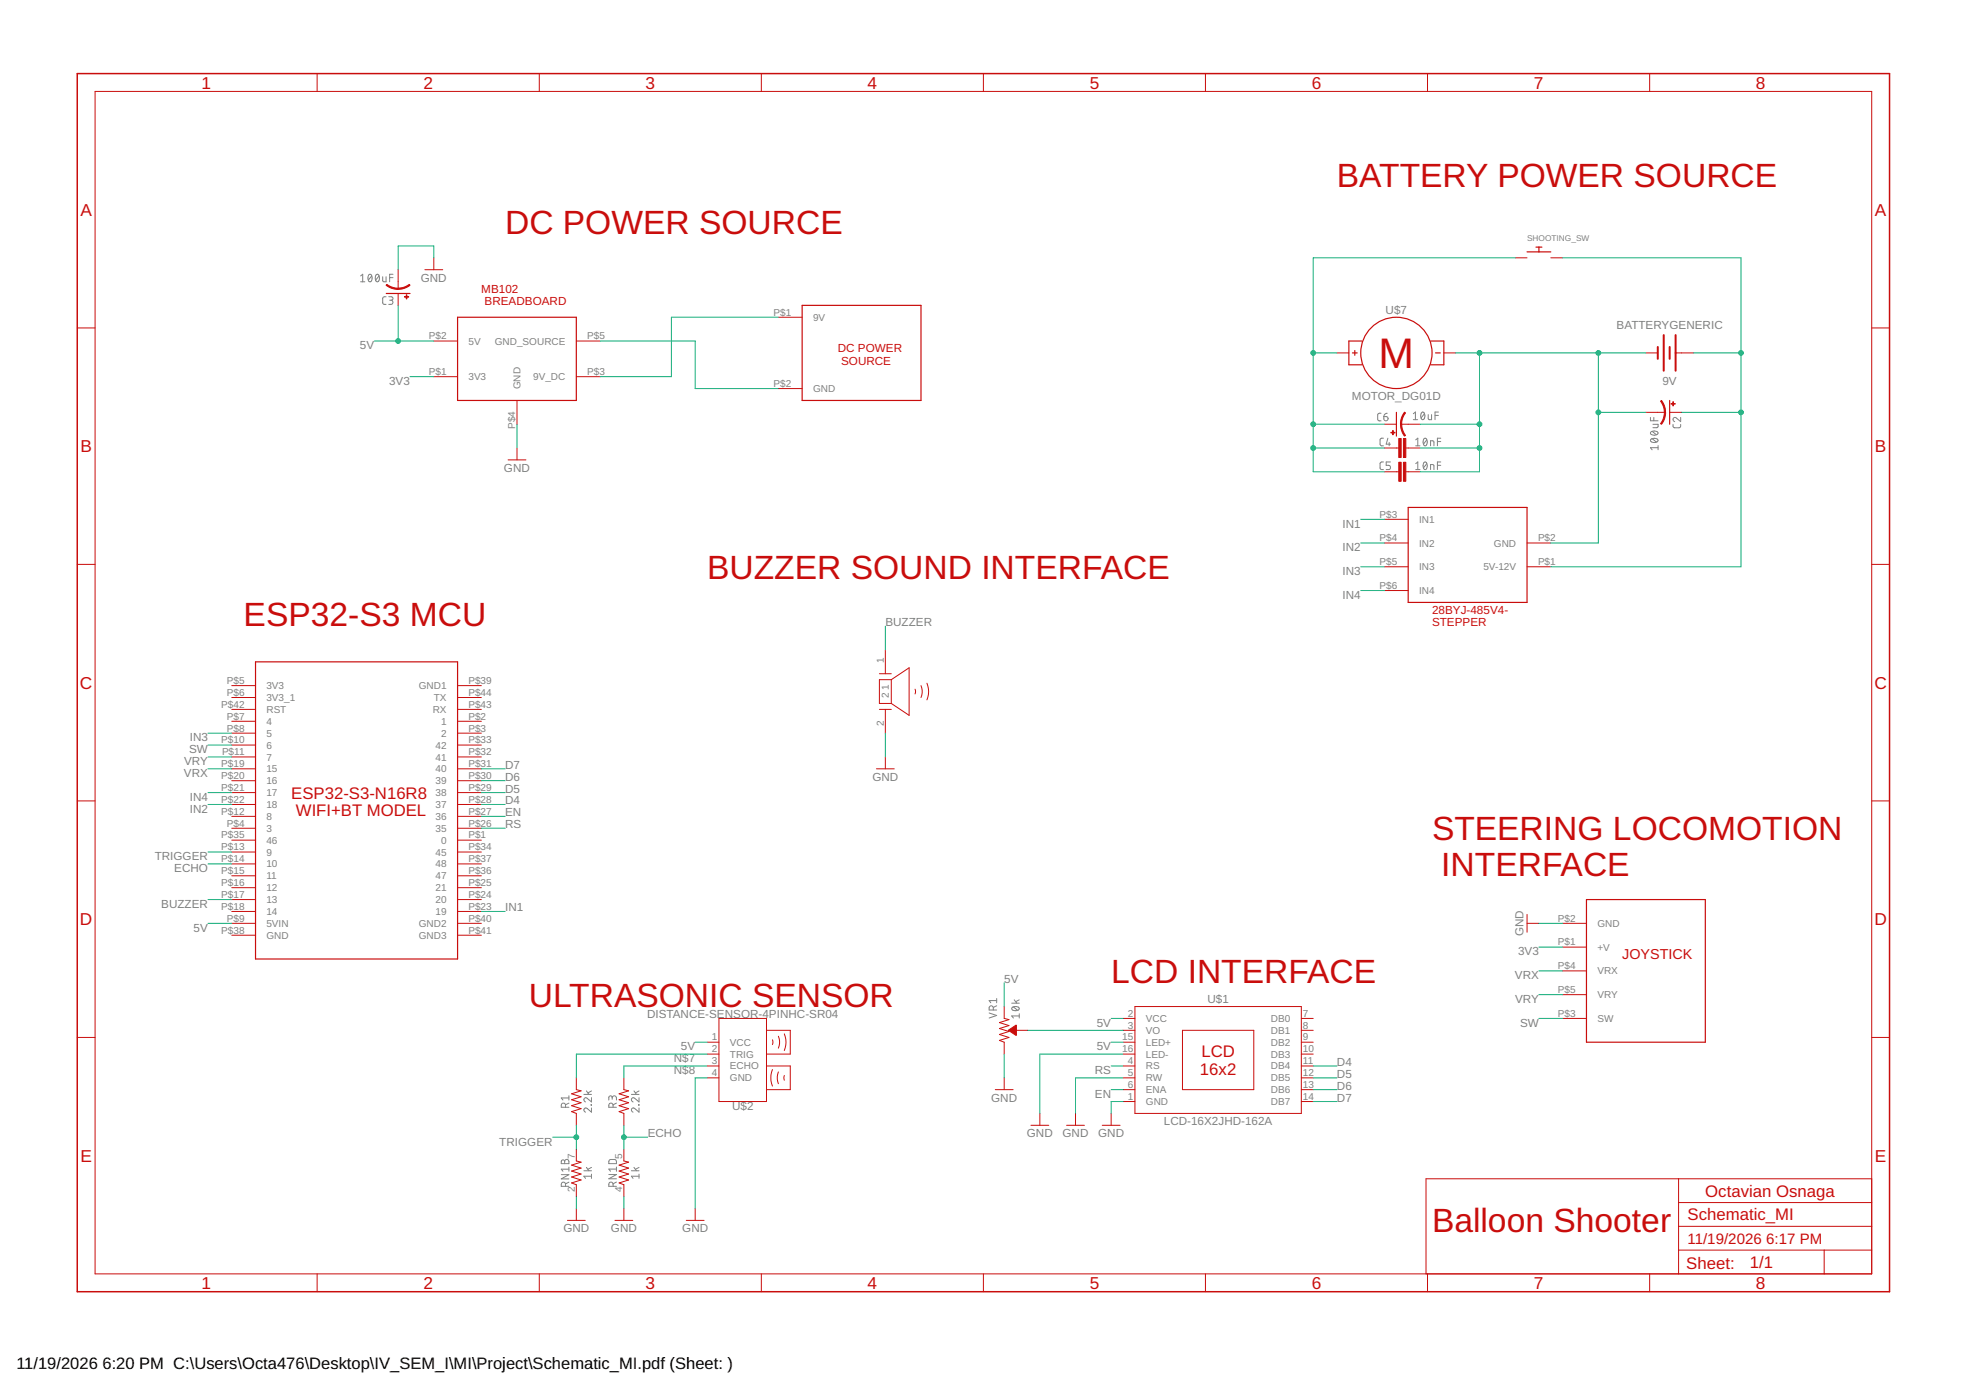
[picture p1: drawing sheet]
<svg xmlns="http://www.w3.org/2000/svg" width="420mm" height="297mm" viewBox="0 0 420 297" stroke-linecap="round" stroke-linejoin="round" font-family="sans-serif">
<g fill="none" stroke="#808080" stroke-width=".21">
<path d="M77.1 59l.4-.4v1.6M78.8 58.7l.3-.1a.95 .95 0 0 1 0 1.6 1 1 0 0 1-.3-1.5zM79.4 59l-.7 .9M80.4 58.7l.2-.1a.95 .95 0 0 1 0 1.6 1 1 0 0 1-.2-1.5zM81 59l-.7 .9M81.8 59.1v.9l.3 .2h.4v-1.1M83.3 59.3h.7M84 58.6h-.7v1.6M77.1 60.2h.9M82.5 63.4l-.5 .1-.2 .3v1l.2 .2h.5M83.1 63.4h.5a.37 .37 0 0 1 .4 .4 .37 .37 0 0 1-.4 .4h-.3M83.5 64.2a.44 .44 0 0 1 .5 .4 .44 .44 0 0 1-.5 .4h-.4"/>
<path d="M295.1 88.3l-.6 .1-.1 .3v1l.3 .2h.4M295.7 93.6l-.5 .1-.3 .3 .1 1 .2 .2 .5 .1M295.7 98.7l-.5 .1-.3 .3 .1 1 .2 .2 .5 .1M295.7 89h.6a.45 .45 0 0 1 .3 .5 .45 .45 0 0 1-.4 .4 .45 .45 0 0 1-.5-.4zM296.5 88.3l-.6 .3-.2 .4M296.6 93.6l-.4 1.3h1M296.9 94.6v.7M297.2 98.7h-1v.7h.6a.46 .46 0 0 1 .4 .5 .46 .46 0 0 1-.4 .5h-.6M302 88.4l.5-.3v1.6M302 89.7h1M302.6 94l.4-.4v1.7M302.6 99.1l.4-.4v1.7"/>
<path d="M302.6 95.3h.9M303.8 88.2l.3-.1a.95 .95 0 0 1 0 1.6 1.04 1.04 0 0 1-.3-1.5zM304.3 93.7l.3-.1a.95 .95 0 0 1 0 1.7 1.04 1.04 0 0 1-.3-1.6zM304.3 98.8l.3-.1a.95 .95 0 0 1 0 1.7 1.04 1.04 0 0 1-.3-1.6zM304.4 88.4l-.7 .9M304.9 94l-.7 .9M304.9 99.1l-.7 .9M305.2 88.6v.9l.3 .2h.4v-1.1M305.7 95.3v-1.1l.7 .1 .1 1M306.7 88.8h.7M307.2 94.4h.7M307.2 99.4h.7"/>
<path d="M307.4 88.1h-.7v1.6M307.9 93.6h-.7v1.7M307.9 98.7h-.7v1.7M352.7 89.2v.7h1.7M352.8 93.9a1.06 1.06 0 0 1 1.6 .2 .95 .95 0 0 1-1.7 0zM352.8 92.3a1.06 1.06 0 0 1 1.6 .2 .95 .95 0 0 1-1.7 0zM353.1 93.7l.9 .8M353.1 92.2l.9 .7M353.3 90.7h1.1l-.1 .5-.1 .2h-.9M353.4 89.2v.7M354.4 95.7h-1.7l.4 .4M354.4 95.2v.9"/>
<path d="M357.5 90.7l.1 .5 .3 .2 1.2-.1 .1-.6M359.2 89.2v.9l-.9-.8a.44 .44 0 0 0-.7 .2 .44 .44 0 0 0 .3 .6M302.6 100.4h.9M305.7 100.4v-1.1l.7 .1 .1 1M211.4 216.5l1.6 .5-1.6 .6M212.3 215.8v-.4a.44 .44 0 0 0-.5-.5 .44 .44 0 0 0-.4 .5v.4h1.6M213 214.9l-.7 .4M213 213.8h-1.6l.4 .5M213 213.4v.9M216.2 214.4h1.6M216.3 215.3a1 1 0 0 1 1.5 .2 .95 .95 0 0 1-1.6 0zM216.6 215.2l.9 .7"/>
<path d="M216.7 213.7l.6 .7M217.8 217.1h-1.6l.4 .5M217.8 216.6v1M217.8 213.7l-.7 .4M120.9 236.6v-.4a.46 .46 0 0 0-.5-.5 .46 .46 0 0 0-.4 .5v.4h1.6M121.6 234.2v.9M121.6 235.7l-.7 .4M121.6 234.6h-1.6l.3 .5M124.8 233.9h1.6M125.3 233.1l.6 .8M126.3 236.1l.1 .1zM126.4 236.8v.9l-.9-.8a.44 .44 0 0 0-.7 .1 .44 .44 0 0 0 .3 .7"/>
<path d="M126.4 234.6v.9l-.9-.8a.44 .44 0 0 0-.7 .2 .44 .44 0 0 0 .3 .6M126.4 233.1l-.8 .5M130.8 234.6a.46 .46 0 0 1 .5-.4 .46 .46 0 0 1 .4 .4v.5M130.8 234.9v-.4a.36 .36 0 0 0-.3-.3 .36 .36 0 0 0-.4 .3v.6M131 236.6v-.4a.46 .46 0 0 0-.4-.5 .46 .46 0 0 0-.5 .5v.4h1.6M131.7 235.7l-.7 .4M134.9 233.9h1.7M135.5 233.1l.5 .8M136.5 236.1l.1 .1zM136.6 236.8v.9l-.9-.8a.44 .44 0 0 0-.7 .1 .44 .44 0 0 0 .3 .7M136.6 234.6v.9l-.9-.8a.44 .44 0 0 0-.8 .1 .44 .44 0 0 0 .4 .7M136.6 233.1l-.8 .5"/>
<path d="M120 251h1.6l-1.6 .9h1.6M120.1 248l.4-.1 .2 .3a.46 .46 0 0 1 .4-.4 .46 .46 0 0 1 .5 .4v.5h-1.6zM120.7 248.2v.5M120.9 253.5v-.4a.46 .46 0 0 0-.5-.5 .46 .46 0 0 0-.4 .5v.4h1.6M121.6 252.6l-.7 .4M121.6 249.9h-1.6l.3 .4M121.6 249.4v.9M124.8 250.2h1.6M125.3 249.5l.6 .7M126.4 251.4h-1.6l.3 .4M126.4 250.9v.9M126.4 249.5l-.8 .4"/>
<path d="M130.1 251h1.6l-1.6 .9h1.6M130.2 247.9l1.3-.1 .2 .3v.6h-1.6zM131 253.5v-.4a.46 .46 0 0 0-.4-.5 .46 .46 0 0 0-.5 .5v.4h1.6M131.7 249.8h-1.6l.4 .5M131.7 252.6l-.7 .4M131.7 249.4v.9M134.9 250.2h1.7M135.5 249.5l.5 .7M136.6 251.4h-1.7l.4 .4M136.6 250.9v.9M136.6 249.5l-.8 .4"/>
</g>
<g fill="none" stroke="#c90d0c" stroke-width=".21">
<path d="M20.3 19.5h379.7v252.7h-379.7zM67.8 15.7v3.8M115.3 15.7v3.8M162.7 15.7v3.8M210.2 15.7v3.8M257.6 15.7v3.8M305.1 15.7v3.8M352.6 15.7v3.8M85.1 57.6v4.1M90.8 57.6h3.8M92.7 55.1v2.5M323.8 55.1h2.5"/>
<path d="M331.4 55.1h2.6M16.5 70.1h3.8M85.1 62.7v2.6M92.7 72.9h5.1M123.2 72.9h5M166.3 67.8h5.1M285.7 75.4h2.6M308.6 75.4h2.5M351.7 75.4h2.6M358.1 75.4h3.8M400 70.1h3.8M92.7 80.5h5.1"/>
<path d="M108.6 98.3h3.8M110.5 85.6v5.1M110.5 95.7v2.6M123.2 80.5h5M166.3 83h5.1M295.9 95.7h3M295.9 90.7h2.5M299.4 90.7h4.1M300.4 95.7h3.1M351.7 88.1h4.1M356.8 88.1h2.6M295.9 100.8h3"/>
<path d="M295.9 111h5M295.9 116h5M300.4 100.8h3.1M326.3 116h5.1M16.5 120.6h3.8M189.2 138.9v5.1M295.9 121.1h5M295.9 126.2h5M326.3 121.1h5.1M400 120.6h3.8M49.5 151.6h5.1M49.5 146.5h5.1"/>
<path d="M49.5 149.1h5.1M49.5 154.1h5.1M49.5 156.7h5.1M49.5 159.2h5.1M97.8 151.6h5.1M97.8 146.5h5.1M97.8 149.1h5.1M97.8 154.1h5.1M97.8 156.7h5.1M97.8 159.2h5.1M187.9 151.6h2.6M187.9 144h2.6"/>
<path d="M189.2 151.6v5.1M190.5 145.2h-2.6v5.1h2.6M190.5 145.2v5.1M190.5 145.2l3.8-2.5v10.2l-3.8-2.6M195.6 147.3v1M196.8 146.5a3.2 3.2 0 0 1 0 2.6M198.1 146l.2 .6a4.5 4.5 0 0 1-.2 3M16.5 171.2h3.8M49.5 161.8h5.1M49.5 164.3h5.1M49.5 166.8h5.1M49.5 169.4h5.1"/>
<path d="M49.5 171.9h5.1M49.5 174.5h5.1M49.5 177h5.1M49.5 179.5h5.1M97.8 161.8h5.1M97.8 164.3h5.1M97.8 166.8h5.1M97.8 169.4h5.1M97.8 171.9h5.1M97.8 174.5h5.1M97.8 177h5.1M97.8 179.5h5.1"/>
<path d="M187.3 164.3h3.8M189.2 161.8v2.5M400 171.2h3.8M49.5 197.3h5.1M49.5 182.1h5.1M49.5 184.6h5.1M49.5 187.2h5.1M49.5 189.7h5.1M49.5 192.2h5.1M49.5 194.8h5.1M49.5 199.9h5.1M97.8 197.3h5.1"/>
<path d="M97.8 182.1h5.1M97.8 184.6h5.1M97.8 187.2h5.1M97.8 189.7h5.1M97.8 192.2h5.1M97.8 194.8h5.1M97.8 199.9h5.1M326.3 197.3h2.6M326.3 195.4v3.8M334 197.3h5M153.6 217.6h10.2v17.8h-10.2zM214.6 215.1v2.5l1 .3-2 .6 2 .7-2 .6 2 .6-2 .7 2 .6-2 .6 1 .4v2.6"/>
<path d="M240 217.6h2.5M242.5 215.1h35.6v22.8h-35.6zM278.1 217.6h2.5M334 217.6h5M334 202.4h5M334 207.5h5M334 212.6h5M16.5 221.7h3.8M123.2 230.3v2.6l1 .2-2 .6 2 .7-2 .6 2 .6-2 .7 2 .6-2 .7 1 .3v2.6M133.3 230.3v2.6l1 .2-2 .6 2 .7-2 .6 2 .6-2 .7 2 .6-2 .7 1 .3v2.6M151.1 222.7h2.5M151.1 225.3h2.5"/>
<path d="M151.1 227.8h2.5M151.1 230.3h2.5M163.8 220.2h5.1v5.1h-5.1M163.8 227.8h5.1v5.1h-5.1M165.1 222.2v1M165.1 228.6l-.4 1.7 .4 1.8M166.3 221.4a3.2 3.2 0 0 1 0 2.6M166.3 229.1l-.2 1 .2 1.5M167.6 220.9l.2 .6a4.5 4.5 0 0 1-.2 3M167.6 229.8v1M212.7 232.9h3.8M214.6 230.3v2.6"/>
<path d="M217.1 220.2h2.6M222.2 237.9v2.6M229.8 237.9v2.6M237.5 237.9v2.6M240 220.2h2.5M240 222.7h2.5M240 225.3h2.5M240 227.8h2.5M240 230.3h2.5M240 232.9h2.5M240 235.4h2.5M252.7 220.2h15.2v12.7h-15.2z"/>
<path d="M278.1 220.2h2.5M278.1 222.7h2.5M278.1 225.3h2.5M278.1 227.8h2.5M278.1 230.3h2.5M278.1 232.9h2.5M278.1 235.4h2.5M400 221.7h3.8M123.2 245.6v2.5l1 .2-2 .7 2 .6-2 .7 2 .6-2 .6 2 .7-2 .6 1 .4v2.5M123.2 258.3v2.5M133.3 245.6v2.5l1 .2-2 .7 2 .6-2 .7 2 .6-2 .6 2 .7-2 .6 1 .4v2.5M133.3 258.3v2.5"/>
<path d="M148.6 258.3v2.5M220.3 240.5h3.8M227.9 240.5h3.9M235.6 240.5h3.8M358.7 251.9v20.3M358.7 257h41.3M400 251.9h-95.2v20.3M67.8 272.2v3.8M115.3 272.2v3.8M121.3 260.8h3.8M131.4 260.8h3.8M146.7 260.8h3.8"/>
<path d="M162.7 272.2v3.8M210.2 272.2v3.8M257.6 272.2v3.8M305.1 272.2v3.8M352.6 272.2v3.8M358.7 267.1h41.3M358.7 262.1h41.3M389.8 267.1v5.1"/>
</g>
<path d="M16.5 15.7h387.3v260.3h-387.3z" fill="none" stroke="#c90d0c" stroke-width=".32"/>
<g fill="none" stroke="#c90d0c" stroke-width=".25">
<path d="M326.3 53.8h5.1M328.3 52.8h1.2M328.9 52.8v1M82.5 62.7h5.1M97.8 67.8h25.4v17.8h-25.4zM171.4 65.3h25.4v20.3h-25.4zM289 75.4h1M289.5 74.9v1M291.1 72.9h-2.8v5.1h2.8M305.8 72.9h2.8v5.1h-2.8M306.8 75.4h1M298.4 88.1v5.1"/>
<path d="M356.8 85.6v5.1M300.9 108.4h25.4v20.3h-25.4zM54.6 141.4h43.2v63.5h-43.2zM339 192.2h25.4v30.5h-25.4z"/>
<circle cx="298.4" cy="75.4" r="7.6"/>
</g>
<path d="M354.3 74.1v2.6M355.6 71.6v7.6M356.8 74.1v2.6M358.1 71.6v7.6" fill="none" stroke="#c90d0c" stroke-width=".42"/>
<g fill="#c90d0c" stroke="#c90d0c" stroke-width=".21">
<path d="M215.5 220.2l1.7-1.1v2.1z" fill-rule="evenodd"/>
<path d="M355.7 88.1h.3l-.3 1.4-.6 1.2-.2-.2 .5-.9z" fill-rule="evenodd"/>
<path d="M354.9 85.7l.2-.1 .4 .7 .4 1v.8h-.2l-.1-1z" fill-rule="evenodd"/>
<path d="M82.7 60.8l1.4 .6 1 .2v.2h-.8l-1.1-.4-.7-.4z" fill-rule="evenodd"/>
<path d="M85.1 61.6l1-.2 1.4-.6 .1 .2-.7 .4-1 .4h-.8z" fill-rule="evenodd"/>
<path d="M300.2 88.1l.2 .1-.7 1.4-.1 1.1h-.3l.2-1.4z" fill-rule="evenodd"/>
<path d="M299.3 90.7h.3l.1 1 .7 1.3-.2 .2-.7-1.2z" fill-rule="evenodd"/>
</g>
<g fill="#c90d0c" stroke="#c90d0c" stroke-width=".21">
<path d="M357.5 85.9h.1v.8h-.1z"/>
<path d="M357.1 86.2h.9v.2h-.9z"/>
<path d="M86.4 63.4h.9v.1h-.9z"/>
<path d="M86.8 63h.2v.9h-.2z"/>
<path d="M298.9 93.7h.5v4.1h-.5z"/>
<path d="M299.9 93.7h.5v4.1h-.5z"/>
<path d="M298.9 98.8h.5v4h-.5z"/>
<path d="M299.9 98.8h.5v4h-.5z"/>
<path d="M297.6 92h.2v.9h-.2z"/>
<path d="M297.2 92.4h.9v.1h-.9z"/>
</g>
<g fill="none" stroke="#0dab76" stroke-width=".21">
<path d="M92.7 55.1v-2.5h-7.6v5M323.8 55.1h-43.2v45.7h15.3M334 55.1h38.1v66h-40.7M80 72.9h12.7M85.1 65.3v7.6M128.2 72.9h20.4v10.1h17.7M166.3 67.8h-22.8v12.7h-15.3M280.6 75.4h5.1M311.1 75.4h40.6M316.2 75.4v25.4h-12.7M341.6 75.4v40.6h-10.2M361.9 75.4h10.2"/>
<path d="M87.6 80.5h5.1M110.5 90.7v5M280.6 90.7h15.3M280.6 95.7h15.3M303.5 90.7h12.7M303.5 95.7h12.7M341.6 88.1h10.1M359.4 88.1h12.7M290.8 116h5.1M290.8 111h5.1M189.2 133.8v5.1M290.8 121.1h5.1"/>
<path d="M290.8 126.2h5.1M44.4 156.7h5.1M44.4 159.2h5.1M189.2 156.7v5.1M44.4 171.9h5.1M44.4 169.4h5.1M44.4 164.3h5.1M44.4 161.8h5.1M102.9 171.9h5M102.9 169.4h5M102.9 164.3h5M102.9 177h5"/>
<path d="M102.9 174.5h5M102.9 166.8h5M44.4 197.3h5.1M44.4 184.6h5.1M44.4 182.1h5.1M44.4 192.2h5.1M102.9 194.8h5M328.9 197.3h5.1M214.6 210v5.1M237.5 217.6h2.5M328.9 202.4h5.1M328.9 217.6h5.1"/>
<path d="M328.9 207.5h5.1M328.9 212.6h5.1M148.6 222.7h2.5M151.1 230.3h-2.5v28M151.1 225.3h-27.9v5M151.1 227.8h-17.8v2.5M214.6 225.3v5M219.7 220.2h20.3M237.5 222.7h2.5M237.5 227.8h2.5M237.5 232.9h2.5M240 230.3h-10.2v7.6"/>
<path d="M240 235.4h-2.5v2.5M240 225.3h-17.8v12.6M280.6 230.3h5.1M280.6 235.4h5.1M280.6 227.8h5.1M280.6 232.9h5.1M118.1 243h5.1M123.2 240.5v5.1M123.2 255.7v2.6M133.3 240.5v5.1M133.3 255.7v2.6M133.3 243h5.1"/>
</g>
<g fill="#0dab76" stroke="#0dab76" stroke-width=".21">
<circle cx="372.1" cy="75.4" r=".51"/>
<circle cx="372.1" cy="88.1" r=".51"/>
<circle cx="341.6" cy="75.4" r=".51"/>
<circle cx="341.6" cy="88.1" r=".51"/>
<circle cx="316.2" cy="75.4" r=".51"/>
<circle cx="316.2" cy="90.7" r=".51"/>
<circle cx="316.2" cy="95.7" r=".51"/>
<circle cx="280.6" cy="75.4" r=".51"/>
<circle cx="280.6" cy="90.7" r=".51"/>
<circle cx="280.6" cy="95.7" r=".51"/>
<circle cx="85.1" cy="72.9" r=".51"/>
<circle cx="133.3" cy="243" r=".51"/>
<circle cx="123.2" cy="243" r=".51"/>
</g>
<text font-size="9.1" fill="#c90d0c" x="294.6" y="78.6">M</text>
<g font-size="7.2" fill="#c90d0c">
<text x="285.7" y="39.9">BATTERY POWER SOURCE</text>
<text x="107.9" y="50">DC POWER SOURCE</text>
<text x="151.1" y="123.7">BUZZER SOUND INTERFACE</text>
<text x="52.1" y="133.8">ESP32-S3 MCU</text>
<text x="306" y="179.5">STEERING LOCOMOTION</text>
<text x="308" y="187.2">INTERFACE</text>
<text x="113" y="215.1">ULTRASONIC SENSOR</text>
<text x="237.5" y="210">LCD INTERFACE</text>
<text x="306" y="263.3">Balloon Shooter</text>
</g>
<g font-size="3.7" fill="#c90d0c">
<text x="43" y="18.9">1</text>
<text x="90.5" y="18.9">2</text>
<text x="138" y="18.9">3</text>
<text x="185.4" y="18.9">4</text>
<text x="232.9" y="18.9">5</text>
<text x="280.3" y="18.9">6</text>
<text x="327.8" y="18.9">7</text>
<text x="375.3" y="18.9">8</text>
<text x="17.2" y="46.1">A</text>
<text x="400.7" y="46.1">A</text>
<text x="17.2" y="96.6">B</text>
<text x="400.7" y="96.6">B</text>
<text x="17.1" y="147.2">C</text>
<text x="400.6" y="147.2">C</text>
<text x="17.1" y="197.7">D</text>
<text x="400.6" y="197.7">D</text>
<text x="17.2" y="248.3">E</text>
<text x="400.7" y="248.3">E</text>
<text x="43" y="275.4">1</text>
<text x="90.5" y="275.4">2</text>
<text x="138" y="275.4">3</text>
<text x="185.4" y="275.4">4</text>
<text x="232.9" y="275.4">5</text>
<text x="280.3" y="275.4">6</text>
<text x="327.8" y="275.4">7</text>
<text x="375.3" y="275.4">8</text>
</g>
<g font-size="3.6" fill="#c90d0c">
<text x="62.2" y="170.6">ESP32-S3-N16R8</text>
<text x="63.2" y="174.5">WIFI+BT MODEL</text>
<text x="256.7" y="225.9">LCD</text>
<text x="256.4" y="229.7">16x2</text>
<text x="364.5" y="255.7">Octavian Osnaga</text>
<text x="360.6" y="260.8">Schematic_MI</text>
<text x="360.4" y="271.1">Sheet:</text>
<text x="374" y="271">1/1</text>
</g>
<g font-size="3.5">
<text x="3.5" y="292.5">11/19/2026</text>
<text x="21.9" y="292.5">6:20 PM C:\Users\Octa476\Desktop\IV_SEM_I\MI\Project\Schematic_MI.pdf (Sheet: )</text>
</g>
<g font-size="3.2" fill="#c90d0c">
<text x="360.6" y="265.9">11/19/2026</text>
<text x="377.4" y="265.9">6:17 PM</text>
</g>
<text font-size="3.1" fill="#c90d0c" x="346.7" y="204.9">JOYSTICK</text>
<g font-size="2.5" fill="#808080">
<text x="89.9" y="60.2">GND</text>
<text x="296.1" y="67">U$7</text>
<text x="345.5" y="70.3">BATTERYGENERIC</text>
<text x="76.9" y="74.7">5V</text>
<text x="83.2" y="82.3">3V3</text>
<text x="355.3" y="82.3">9V</text>
<text x="288.9" y="85.6">MOTOR_DG01D</text>
<text x="107.7" y="100.8">GND</text>
<text x="286.9" y="112.7">IN1</text>
<text x="286.9" y="117.8">IN2</text>
<text x="286.9" y="122.9">IN3</text>
<text x="286.9" y="128">IN4</text>
<text x="189.2" y="133.8">BUZZER</text>
<text x="40.4" y="161">SW</text>
<text x="40.6" y="158.5">IN3</text>
<text x="39.3" y="166.1">VRX</text>
<text x="39.3" y="163.5">VRY</text>
<text x="107.9" y="166.8">D6</text>
<text x="107.9" y="164.3">D7</text>
<text x="186.4" y="166.8">GND</text>
<text x="40.6" y="173.7">IN2</text>
<text x="40.6" y="171.2">IN4</text>
<text x="107.9" y="171.9">D4</text>
<text x="107.9" y="169.4">D5</text>
<text x="107.9" y="177">RS</text>
<text x="107.9" y="174.5">EN</text>
<text x="33.1" y="183.9">TRIGGER</text>
<text x="37.2" y="186.4">ECHO</text>
<text x="34.5" y="194">BUZZER</text>
<text x="107.9" y="194.8">IN1</text>
<text x="41.4" y="199.1">5V</text>
<text x="325.6" y="200.1" transform="rotate(-90 325.6 200.1)">GND</text>
<text x="323.8" y="209.2">VRX</text>
<text x="324.4" y="204.2">3V3</text>
<text x="214.6" y="210">5V</text>
<text x="258" y="214.3">U$1</text>
<text x="323.8" y="214.3">VRY</text>
<text x="138.3" y="217.6">DISTANCE-SENSOR-4PINHC-SR04</text>
<text x="234.4" y="219.4">5V</text>
<text x="324.9" y="219.4">SW</text>
<text x="144" y="227">N$7</text>
<text x="145.5" y="224.5">5V</text>
<text x="234.4" y="224.5">5V</text>
<text x="285.7" y="227.8">D4</text>
<text x="144" y="229.6">N$8</text>
<text x="234" y="229.6">RS</text>
<text x="285.7" y="230.3">D5</text>
<text x="285.7" y="232.9">D6</text>
<text x="156.4" y="237.2">U$2</text>
<text x="211.8" y="235.4">GND</text>
<text x="234" y="234.6">EN</text>
<text x="285.7" y="235.4">D7</text>
<text x="106.7" y="244.8">TRIGGER</text>
<text x="138.4" y="243">ECHO</text>
<text x="219.5" y="243">GND</text>
<text x="227.1" y="243">GND</text>
<text x="234.7" y="243">GND</text>
<text x="248.7" y="240.5">LCD-16X2JHD-162A</text>
<text x="120.4" y="263.3">GND</text>
<text x="130.6" y="263.3">GND</text>
<text x="145.8" y="263.3">GND</text>
</g>
<g font-size="2.5" fill="#c90d0c">
<text x="102.9" y="62.6">MB102</text>
<text x="103.6" y="65.3">BREADBOARD</text>
<text x="179.1" y="75.3">DC POWER</text>
<text x="179.8" y="78">SOURCE</text>
<text x="306" y="131.2">28BYJ-485V4-</text>
<text x="306" y="133.8">STEPPER</text>
</g>
<g font-size="2.1" fill="#808080">
<text x="165.3" y="67.4">P$1</text>
<text x="173.8" y="68.6">9V</text>
<text x="91.7" y="72.5">P$2</text>
<text x="100.1" y="73.6">5V</text>
<text x="105.8" y="73.6">GND_SOURCE</text>
<text x="125.5" y="72.5">P$5</text>
<text x="91.7" y="80.1">P$1</text>
<text x="100.1" y="81.3">3V3</text>
<text x="111.2" y="83.2" transform="rotate(-90 111.2 83.2)">GND</text>
<text x="114" y="81.3">9V_DC</text>
<text x="125.5" y="80.1">P$3</text>
<text x="165.3" y="82.7">P$2</text>
<text x="173.8" y="83.8">GND</text>
<text x="110.1" y="91.7" transform="rotate(-90 110.1 91.7)">P$4</text>
<text x="294.8" y="110.6">P$3</text>
<text x="303.3" y="111.7">IN1</text>
<text x="294.8" y="115.7">P$4</text>
<text x="303.3" y="116.8">IN2</text>
<text x="319.3" y="116.8">GND</text>
<text x="328.7" y="115.7">P$2</text>
<text x="294.8" y="120.8">P$5</text>
<text x="294.8" y="125.8">P$6</text>
<text x="303.3" y="121.9">IN3</text>
<text x="317" y="121.9">5V-12V</text>
<text x="328.7" y="120.8">P$1</text>
<text x="303.3" y="127">IN4</text>
<text x="188.9" y="141.6" transform="rotate(-90 188.9 141.6)">1</text>
<text x="48.5" y="146.2">P$5</text>
<text x="48.5" y="148.7">P$6</text>
<text x="56.9" y="147.3">3V3</text>
<text x="56.9" y="149.8">3V3_1</text>
<text x="89.5" y="147.3">GND1</text>
<text x="92.7" y="149.8">TX</text>
<text x="100.1" y="146.2">P$39</text>
<text x="100.1" y="148.7">P$44</text>
<text x="190" y="149.3" transform="rotate(-90 190 149.3)">2</text>
<text x="190" y="147.5" transform="rotate(-90 190 147.5)">1</text>
<text x="47.3" y="151.2">P$42</text>
<text x="48.5" y="153.8">P$7</text>
<text x="56.9" y="152.4">RST</text>
<text x="56.9" y="154.9">4</text>
<text x="92.5" y="152.4">RX</text>
<text x="94.3" y="154.9">1</text>
<text x="100.1" y="151.2">P$43</text>
<text x="100.1" y="153.8">P$2</text>
<text x="188.9" y="155.1" transform="rotate(-90 188.9 155.1)">2</text>
<text x="47.3" y="158.9">P$10</text>
<text x="47.4" y="161.4">P$11</text>
<text x="48.5" y="156.3">P$8</text>
<text x="56.9" y="160">6</text>
<text x="56.9" y="157.4">5</text>
<text x="93.1" y="160">42</text>
<text x="94.3" y="157.4">2</text>
<text x="100.1" y="156.3">P$3</text>
<text x="100.1" y="158.9">P$33</text>
<text x="100.1" y="161.4">P$32</text>
<text x="47.3" y="163.9">P$19</text>
<text x="47.3" y="166.5">P$20</text>
<text x="56.9" y="162.5">7</text>
<text x="56.9" y="165.1">15</text>
<text x="56.9" y="167.6">16</text>
<text x="93.1" y="162.5">41</text>
<text x="93.1" y="165.1">40</text>
<text x="93.1" y="167.6">39</text>
<text x="100.1" y="163.9">P$31</text>
<text x="100.1" y="166.5">P$30</text>
<text x="47.3" y="169">P$21</text>
<text x="47.3" y="171.6">P$22</text>
<text x="56.9" y="170.1">17</text>
<text x="56.9" y="172.7">18</text>
<text x="93.1" y="170.1">38</text>
<text x="93.1" y="172.7">37</text>
<text x="100.1" y="169">P$29</text>
<text x="100.1" y="171.6">P$28</text>
<text x="47.3" y="174.1">P$12</text>
<text x="47.3" y="179.2">P$35</text>
<text x="48.5" y="176.6">P$4</text>
<text x="56.9" y="175.2">8</text>
<text x="56.9" y="177.8">3</text>
<text x="93.1" y="175.2">36</text>
<text x="93.1" y="177.8">35</text>
<text x="100.1" y="174.1">P$27</text>
<text x="100.1" y="176.6">P$26</text>
<text x="100.1" y="179.2">P$1</text>
<text x="47.3" y="181.7">P$13</text>
<text x="47.3" y="184.3">P$14</text>
<text x="56.9" y="180.3">46</text>
<text x="56.9" y="182.8">9</text>
<text x="56.9" y="185.4">10</text>
<text x="93.1" y="182.8">45</text>
<text x="93.1" y="185.4">48</text>
<text x="94.3" y="180.3">0</text>
<text x="100.1" y="181.7">P$34</text>
<text x="100.1" y="184.3">P$37</text>
<text x="47.3" y="186.8">P$15</text>
<text x="47.3" y="189.3">P$16</text>
<text x="47.3" y="191.9">P$17</text>
<text x="56.9" y="187.9">11</text>
<text x="56.9" y="190.5">12</text>
<text x="93.1" y="187.9">47</text>
<text x="93.1" y="190.5">21</text>
<text x="100.1" y="186.8">P$36</text>
<text x="100.1" y="189.3">P$25</text>
<text x="100.1" y="191.9">P$24</text>
<text x="47.3" y="194.4">P$18</text>
<text x="48.5" y="197">P$9</text>
<text x="56.9" y="193">13</text>
<text x="56.9" y="195.5">14</text>
<text x="93.1" y="193">20</text>
<text x="93.1" y="195.5">19</text>
<text x="100.1" y="194.4">P$23</text>
<text x="100.1" y="197">P$40</text>
<text x="332.9" y="197">P$2</text>
<text x="47.3" y="199.5">P$38</text>
<text x="56.9" y="198.1">5VIN</text>
<text x="56.9" y="200.6">GND</text>
<text x="89.5" y="198.1">GND2</text>
<text x="89.5" y="200.6">GND3</text>
<text x="100.1" y="199.5">P$41</text>
<text x="332.9" y="202">P$1</text>
<text x="341.4" y="198.1">GND</text>
<text x="341.4" y="203.2">+V</text>
<text x="332.9" y="207.1">P$4</text>
<text x="341.4" y="208.2">VRX</text>
<text x="332.9" y="212.2">P$5</text>
<text x="341.4" y="213.3">VRY</text>
<text x="241" y="217.3">2</text>
<text x="241" y="219.8">3</text>
<text x="244.9" y="218.4">VCC</text>
<text x="244.9" y="220.9">VO</text>
<text x="271.6" y="218.4">DB0</text>
<text x="271.6" y="220.9">DB1</text>
<text x="278.5" y="217.3">7</text>
<text x="278.5" y="219.8">8</text>
<text x="332.9" y="217.3">P$3</text>
<text x="341.4" y="218.4">SW</text>
<text x="152.1" y="222.4">1</text>
<text x="152.1" y="224.9">2</text>
<text x="152.1" y="227.4">3</text>
<text x="156" y="223.5">VCC</text>
<text x="156" y="226">TRIG</text>
<text x="239.8" y="222.4">15</text>
<text x="239.8" y="224.9">16</text>
<text x="241" y="227.4">4</text>
<text x="244.9" y="223.5">LED+</text>
<text x="244.9" y="226">LED-</text>
<text x="271.6" y="223.5">DB2</text>
<text x="271.6" y="226">DB3</text>
<text x="278.5" y="222.4">9</text>
<text x="278.5" y="224.9">10</text>
<text x="278.5" y="227.4">11</text>
<text x="152.1" y="230">4</text>
<text x="156" y="231.1">GND</text>
<text x="156" y="228.5">ECHO</text>
<text x="241" y="230">5</text>
<text x="241" y="232.5">6</text>
<text x="244.9" y="228.5">RS</text>
<text x="244.9" y="231.1">RW</text>
<text x="244.9" y="233.6">ENA</text>
<text x="271.6" y="228.5">DB4</text>
<text x="271.6" y="231.1">DB5</text>
<text x="271.6" y="233.6">DB6</text>
<text x="278.5" y="230">12</text>
<text x="278.5" y="232.5">13</text>
<text x="241" y="235">1</text>
<text x="244.9" y="236.2">GND</text>
<text x="271.6" y="236.2">DB7</text>
<text x="278.5" y="235">14</text>
<text x="122.8" y="247.7" transform="rotate(-90 122.8 247.7)">7</text>
<text x="133" y="247.7" transform="rotate(-90 133 247.7)">5</text>
<text x="122.8" y="254.7" transform="rotate(-90 122.8 254.7)">2</text>
<text x="133" y="254.7" transform="rotate(-90 133 254.7)">4</text>
</g>
<text font-size="1.8" fill="#808080" x="326.4" y="51.5">SHOOTING_SW</text>
</svg>
